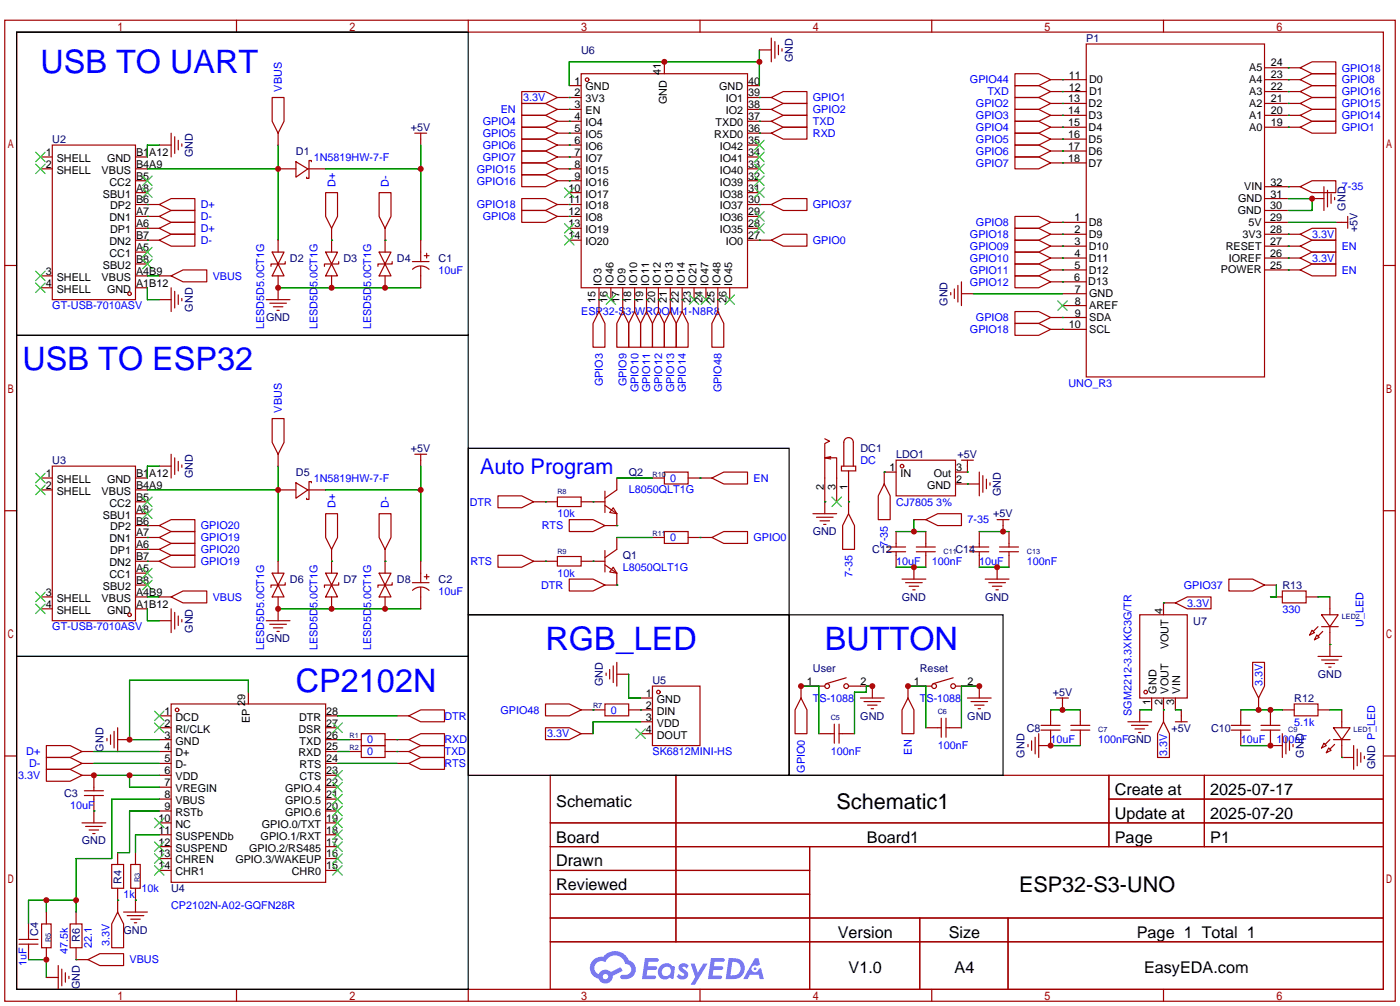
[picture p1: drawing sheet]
<svg xmlns="http://www.w3.org/2000/svg" width="299mm" height="215mm" viewBox="0 0 299 215" stroke-linecap="round" stroke-linejoin="round" font-family="sans-serif">
<g fill="none" stroke="#a10000" stroke-width=".25">
<path d="M1 4.3h297.2v209.6h-297.2zM3.6 6.9h292.1v204.4h-292.1zM50.5 4.3v2.6M100.1 4.3v2.6M149.6 4.3v2.6M199.1 4.3v2.6M248.7 4.3v2.6M1 56.7h2.6M295.7 56.7h2.5M1 109.1h2.6M295.7 109.1h2.5M1 161.5h2.6"/>
<path d="M117.6 165.6h178.1v45.7h-178.1zM117.6 175.8h178.1M144.5 165.6v35.6M237 165.6v15.2M237 170.7h58.7M257.4 165.6v15.2M295.7 161.5h2.5M117.6 180.8h178.1M117.6 185.9h55.4M117.6 196.1h178.1M117.6 191h55.4M173 180.8v30.5"/>
<path d="M196.6 196.1v15.2M215.4 196.1v15.2M50.5 211.3v2.6M100.1 211.3v2.6M117.6 201.2h178.1M149.6 211.3v2.6M199.1 211.3v2.6M248.7 211.3v2.6"/>
</g>
<g fill="#5487ff">
<path d="M145.3 206a1.3 1.3 0 0 1 1.9 .3l-.4 .6a.54 .54 0 0 0-.9-.2l.1 .2a1.34 1.34 0 0 1 .9 1.8 1.47 1.47 0 0 1-2.3-.1l.5-.6 .8 .5a.31 .31 0 0 0 .4-.3 .31 .31 0 0 0-.3-.4 1.12 1.12 0 0 1-.7-1.8z"/>
<path d="M147.6 205.8h.9l.6 2 1.2-2h.9l-2.7 4.6h-.9l1-1.7z"/>
<path d="M137.8 204.7h1.7a1.31 1.31 0 0 1 1.2 .2 .4 .4 0 0 1-.3 .6h-1.8l-.1 .9h1.6a.4 .4 0 0 1 .4 .4 .4 .4 0 0 1-.5 .4h-1.6l-.2 1.2h1.4a.46 .46 0 0 1 .5 0 .46 .46 0 0 1 .1 .5l-.4 .2h-2.6z"/>
<path d="M151.9 204.7h1.7a1.32 1.32 0 0 1 1.2 .2 .39 .39 0 0 1-.3 .6h-1.8l-.1 .9h1.6a.4 .4 0 0 1 .4 .4 .4 .4 0 0 1-.4 .4h-1.7l-.2 1.2h1.4a.46 .46 0 0 1 .5 0 .46 .46 0 0 1 .1 .5l-.4 .2h-2.6z"/>
<path d="M161.3 204.7h.8l.3 1.3-.6 .4a.75 .75 0 0 0-1.1 .3 .75 .75 0 0 0 .5 1 .75 .75 0 0 0 .9-.7l.5-.2 .6 2.3h-.8l-.3-.9h-1.8l-.5 .9h-1z"/>
<path d="M155.7 204.7l-.6 4.4h1.5a2.27 2.27 0 0 0 2.6-2.2 2.27 2.27 0 0 0-2.7-2.2zM156.5 205.4a1.5 1.5 0 0 1 1.8 1.6 1.5 1.5 0 0 1-1.9 1.4h-.3z"/>
<path d="M141.2 206.3a1.6 1.6 0 0 0-.3 2.3 1.6 1.6 0 0 0 2.3 .2l.7 .3 .3-2.4-.1-.3-.5-.1a1.58 1.58 0 0 0-2.4 0zM141.8 206.8a.98 .98 0 0 1 1.6 .4 .98 .98 0 0 1-1.1 1.3 .94 .94 0 0 1-.9-.7 .94 .94 0 0 1 .4-1z"/>
<path d="M126.8 205.1a2.37 2.37 0 0 0 1.1 4 1.54 1.54 0 0 0 1.8 1 1.54 1.54 0 0 0 1.2-1.6l2.2-1.1-.5-.8-2 1a1.57 1.57 0 0 0-2.7 .5 1.5 1.5 0 0 1-.7-2.1 1.5 1.5 0 0 1 2.2-.5 2.23 2.23 0 0 1 2.3-1.4 2.23 2.23 0 0 1 2 1.8 1.16 1.16 0 0 1 1.2 1.1 1.16 1.16 0 0 1-1.1 1.2h-.7a.47 .47 0 0 0-.5 .4 .47 .47 0 0 0 .4 .6 2.17 2.17 0 0 0 2.5-1 2.17 2.17 0 0 0-.3-2.7l-.8-.4a3.2 3.2 0 0 0-5.5-.7l-1.1 .1zM128.8 208.6a.6 .6 0 0 1 1.2 0 .6 .6 0 0 1-1.2 0z"/>
<circle cx="161.4" cy="206.9" r=".28"/>
</g>
<g fill="none" stroke="#a10000" stroke-width=".25">
<path d="M111.5 19.6h5.1l2.5 1.2-2.5 1.3h-5.1zM121.7 18.3h2.5M124.2 15.7h35.6v45.8h-35.6zM142 13.2v2.5M159.8 18.3h2.5M162.3 10.7h2.5M164.8 8.1v5.1M165.6 8.9v3.5M166.4 9.7v2M167.1 10.4v.5M216.9 15.7h5.1l2.5 1.3-2.5 1.3h-5.1zM216.9 18.3h5.1l2.5 1.3-2.5 1.2h-5.1z"/>
<path d="M224.5 17h7.7M224.5 19.6h7.7M232.2 9.4h38.1v71.1h-38.1zM270.3 17h7.6M270.3 19.6h7.6M270.3 14.5h7.6M277.9 14.5l2.5-1.3h5.1v2.5h-5.1zM277.9 17l2.5-1.3h5.1v2.6h-5.1zM277.9 19.6l2.5-1.3h5.1v2.5h-5.1zM8.6 36.1h2.6M8.6 33.5h2.6M11.2 31h17.8v33h-17.8z"/>
<path d="M29 36.1h2.5M29 33.5h2.5M29 38.6h2.5M34 31h2.6M36.6 28.4v5.1M37.3 29.2v3.6M38.1 30v2M38.9 30.7v.5M58.2 20.8h2.5v5.1l-1.3 2.5-1.2-2.5zM59.4 36.1h3.8M59.4 28.4v2.6M63.2 34.5l2.6 1.6-2.6 1.7z"/>
<path d="M65.8 36.1h3.8M66.5 34.5v-.2h-.5v3.8h-.5v-.3M88.6 28.4h2.6M89.9 28.4v2.6M111.5 22.1h5.1l2.5 1.3-2.5 1.2h-5.1zM111.5 34.8h5.1l2.5 1.3-2.5 1.2h-5.1zM111.5 37.3h5.1l2.5 1.3-2.5 1.3h-5.1zM111.5 32.3h5.1l2.5 1.2-2.5 1.3h-5.1zM111.5 29.7h5.1l2.5 1.3-2.5 1.3h-5.1zM111.5 27.2h5.1l2.5 1.2-2.5 1.3h-5.1zM111.5 24.6h5.1l2.5 1.3-2.5 1.3h-5.1zM119.1 36.1h5.1"/>
<path d="M119.1 33.5h5.1M119.1 38.6h5.1M119.1 31h5.1M119.1 28.4h5.1M119.1 20.8h5.1M119.1 23.4h5.1M119.1 25.9h5.1M159.8 36.1h2.5M159.8 33.5h2.5M159.8 38.6h2.5M159.8 31h2.5M159.8 28.4h5"/>
<path d="M159.8 20.8h5M159.8 23.4h5M159.8 25.9h5M164.8 25.9l2.6-1.3h5.1v2.6h-5.1zM164.8 28.4l2.6-1.2h5.1v2.5h-5.1zM164.8 20.8l2.6-1.2h5.1v2.5h-5.1zM164.8 23.4l2.6-1.3h5.1v2.5h-5.1zM216.9 20.8h5.1l2.5 1.3-2.5 1.3h-5.1zM216.9 23.4h5.1l2.5 1.2-2.5 1.3h-5.1zM216.9 25.9h5.1l2.5 1.3-2.5 1.2h-5.1zM216.9 28.4h5.1l2.5 1.3-2.5 1.3h-5.1zM216.9 31h5.1l2.5 1.3-2.5 1.2h-5.1z"/>
<path d="M216.9 33.5h5.1l2.5 1.3-2.5 1.3h-5.1zM224.5 22.1h7.7M224.5 24.6h7.7M224.5 27.2h7.7M224.5 29.7h7.7M224.5 32.3h7.7M224.5 34.8h7.7M270.3 22.1h7.6M270.3 24.6h7.6M270.3 27.2h7.6M270.3 39.9h7.6M277.9 22.1l2.5-1.3h5.1v2.6h-5.1z"/>
<path d="M277.9 24.6l2.5-1.2h5.1v2.5h-5.1zM277.9 27.2l2.5-1.3h5.1v2.5h-5.1zM277.9 39.9l2.5-1.3h5.1v2.5h-5.1zM283 39.9v5.1M8.6 58.9h2.6M29 58.9h2.5M29 41.1h2.5M29 43.7h5M29 46.2h5M29 48.8h5M29 51.3h5M29 53.8h2.5"/>
<path d="M29 56.4h2.5M34 43.7l2.6-1.3h5.1v2.6h-5.1zM34 48.8l2.6-1.3h5.1v2.5h-5.1zM34 46.2l2.6-1.2h5.1v2.5h-5.1zM34 51.3l2.6-1.3h5.1v2.6h-5.1zM34 58.9h2.6M36.6 58.9l2.5-1.2h5.1v2.5h-5.1zM58.2 53.8h2.5l-1.3 2.6zM59.4 56.4l1.3 2.5h-2.5zM59.4 51.3v2.5M59.4 58.9v5.1M61 55.9v.5h-3.1v.5"/>
<path d="M69.6 53.8h2.5l-1.2 2.6zM69.6 41.1h2.5v5.1l-1.2 2.6-1.3-2.6zM70.9 56.4l1.2 2.5h-2.5zM70.9 48.8v5M70.9 58.9v2.6M72.4 55.9v.5h-3.1v.5M81 53.8h2.6l-1.3 2.6zM81 41.1h2.6v5.1l-1.3 2.6-1.3-2.6zM82.3 56.4l1.3 2.5h-2.6zM82.3 48.8v5M82.3 58.9v2.6M83.8 55.9v.5h-3v.5"/>
<path d="M88.1 55.9h3.6M88.2 57.5a2.54 2.54 0 0 1 3.5 0M89.9 51.3v4.6M89.9 56.9v4.6M90.7 54.6h1M91.2 54.1v1M111.5 45h5.1l2.5 1.2-2.5 1.3h-5.1zM111.5 42.4h5.1l2.5 1.3-2.5 1.3h-5.1zM119.1 43.7h5.1M119.1 46.2h5.1M121.7 41.1h2.5M121.7 48.8h2.5"/>
<path d="M121.7 51.3h2.5M159.8 41.1h2.5M159.8 43.7h5M159.8 46.2h2.5M159.8 48.8h2.5M159.8 51.3h5M164.8 43.7l2.6-1.3h5.1v2.6h-5.1zM164.8 51.3l2.6-1.3h5.1v2.6h-5.1zM216.9 46.2h5.1l2.5 1.3-2.5 1.3h-5.1zM216.9 51.3h5.1l2.5 1.3-2.5 1.2h-5.1zM216.9 53.8h5.1l2.5 1.3-2.5 1.3h-5.1zM216.9 56.4h5.1l2.5 1.3-2.5 1.2h-5.1z"/>
<path d="M216.9 58.9h5.1l2.5 1.3-2.5 1.3h-5.1zM216.9 48.8h5.1l2.5 1.2-2.5 1.3h-5.1zM224.5 47.5h7.7M224.5 50h7.7M224.5 52.6h7.7M224.5 55.1h7.7M224.5 57.7h7.7M270.3 47.5h5M270.3 50h7.6M270.3 52.6h7.6M270.3 55.1h7.6M270.3 57.7h7.6"/>
<path d="M270.3 45h5M270.3 42.4h5M277.9 50l2.5-1.2h5.1v2.5h-5.1zM277.9 52.6l2.5-1.3h5.1v2.5h-5.1zM277.9 55.1l2.5-1.3h5.1v2.6h-5.1zM277.9 57.7l2.5-1.3h5.1v2.5h-5.1zM280.4 42.4h2.6M283.7 40.6v3.6M284.5 41.4v2M285.2 42.2v.5M285.5 47.5h2.5M288 46.2v2.6"/>
<path d="M8.6 61.5h2.6M29 61.5h2.5M34 64h2.6M36.6 61.5v5M37.3 62.2v3.6M38.1 63v2M38.9 63.8v.5M56.9 64h5.1M57.7 64.8h3.5M58.4 65.5h2.1M59.2 66.3h.5M128 66.5l1.3 2.6v5.1h-2.6v-5.1z"/>
<path d="M128 61.5v5M130.6 61.5v2.5M133.1 66.5l1.3 2.6v5.1h-2.6v-5.1zM133.1 61.5v5M135.6 66.5l1.3 2.6v5.1h-2.5v-5.1zM135.6 61.5v5M138.2 66.5l1.2 2.6v5.1h-2.5v-5.1zM138.2 61.5v5M140.7 66.5l1.3 2.6v5.1h-2.6v-5.1zM140.7 61.5v5M143.3 66.5l1.2 2.6v5.1h-2.5v-5.1zM143.3 61.5v5"/>
<path d="M145.8 66.5l1.3 2.6v5.1h-2.6v-5.1zM145.8 61.5v5M148.3 61.5v2.5M150.9 61.5v2.5M153.4 66.5l1.3 2.6v5.1h-2.6v-5.1zM153.4 61.5v5M156 61.5v2.5M203.2 62.5v.5M204 61.7v2.1M204.7 61v3.5M205.5 62.7h2.5M205.5 60.2v5.1"/>
<path d="M216.9 66.5h5.1l2.5 1.3-2.5 1.3h-5.1zM216.9 69.1h5.1l2.5 1.3-2.5 1.2h-5.1zM224.5 60.2h7.7M224.5 67.8h7.7M224.5 70.4h7.7M227.1 62.7h5.1M227.1 65.3h5.1M11.2 99.6h17.8v33h-17.8zM34 99.6h2.6M36.6 97v5.1M37.3 97.8v3.5M38.1 98.6v2"/>
<path d="M38.9 99.3v.5M58.2 89.4h2.5v5.1l-1.3 2.5-1.2-2.5zM59.4 97v2.6M88.6 97h2.6M89.9 97v2.6M176.3 93.7l1 .5-1 .5v15M176.3 97.8l1.2 .2M177.5 97.5l-1.2 .3h2.5v9.4M179.8 99.6h3.1v1h-3.1zM180.3 99.6v-5.1a1.02 1.02 0 0 1 1.1-1 1.02 1.02 0 0 1 1 1v5.1M191.5 98.3h12.7v7.6h-12.7zM205.5 98.3h2.5"/>
<path d="M206.8 98.3v2.5h-2.6M8.6 104.6h2.6M8.6 102.1h2.6M29 104.6h2.5M29 102.1h2.5M29 107.2h2.5M29 109.7h2.5M29 112.3h5M29 114.8h5M29 117.3h5M29 119.9h5M34 112.3l2.6-1.3h5.1v2.5h-5.1z"/>
<path d="M34 117.3l2.6-1.2h5.1v2.5h-5.1zM34 114.8l2.6-1.3h5.1v2.6h-5.1zM34 119.9l2.6-1.3h5.1v2.6h-5.1zM59.4 119.9v2.5M59.4 104.6h3.8M63.2 103.1l2.6 1.5-2.6 1.8zM65.8 104.6h3.8M66.5 103.1v-.2h-.5v3.8h-.5v-.3M69.6 109.7h2.5v5.1l-1.2 2.5-1.3-2.5zM70.9 117.3v5.1M81 109.7h2.6v5.1l-1.3 2.5-1.3-2.5zM82.3 117.3v5.1"/>
<path d="M89.9 119.9v4.6M106.4 105.9h5.1l2.5 1.3-2.5 1.3h-5.1zM106.4 118.6h5.1l2.5 1.3-2.5 1.3h-5.1zM114 107.2h5.1M114 119.9h5.1M119.1 106.2h5.1v2h-5.1zM119.1 118.9h5.1v2h-5.1zM121.7 111h5l2.6 1.3-2.6 1.2h-5zM124.2 107.2h5.1M124.2 119.9h5.1M129.3 104.9v4.6M129.3 117.6v4.6"/>
<path d="M129.3 107.9l2.5 1.8M131.1 108.5l.7 1.2-1.5-.2zM131.8 109.7v2.6h-2.5M131.8 102.1v2.5l-2.5 1.8M131.8 114.8v2.5l-2.5 1.8M139.4 102.1h2.6M139.4 114.8h2.6M142 100.8h5.1v2.6h-5.1zM142 113.5h5.1v2.6h-5.1zM147.1 102.1h5M147.1 114.8h5M152.1 102.1l2.6-1.3h5.1v2.6h-5.1z"/>
<path d="M152.1 114.8l2.6-1.3h5.1v2.6h-5.1zM173.7 109.7h5.1M174.5 110.5h3.6M175.3 111.3h2M176 112h.5M181.4 109.7l1.2 2.6v5h-2.5v-5zM181.4 100.6v9.1M189 103.4l1.2 2.5v5.1h-2.5v-5.1zM189.5 117.9h4M189.5 116.8h4M191.5 100.8h-2.5v2.6M191.5 113.5v3.3"/>
<path d="M191.5 117.9v3.3M195.3 111h2.6M195.8 117.9h4.1M195.8 116.8h4.1M197.9 111l2.5-1.3h5.1v2.6h-5.1zM197.9 113.5v3.3M197.9 117.9v3.3M204.2 103.4h5.1M207.3 117.9h4M207.3 116.8h4M209.3 100.8v5.1M209.3 113.5v3.3"/>
<path d="M209.3 117.9v3.3M210.1 101.6v3.6M210.8 102.4v2M211.6 103.1v.5M213.1 111h2.5M213.6 117.9h4.1M213.6 116.8h4.1M214.4 111v2.5M215.6 113.5v3.3M215.6 117.9v3.3M8.6 130h2.6M8.6 127.5h2.6"/>
<path d="M29 130h2.5M29 127.5h2.5M29 122.4h2.5M29 125h2.5M34 127.5h2.6M34 132.6h2.6M36.6 127.5l2.5-1.3h5.1v2.6h-5.1zM36.6 130v5.1M37.3 130.8v3.6M38.1 131.6v2M38.9 132.3v.5M56.9 132.6h5.1"/>
<path d="M57.7 133.3h3.5M58.2 122.4h2.5l-1.3 2.6zM58.4 134.1h2.1M59.2 134.9h.5M59.4 125l1.3 2.5h-2.5zM59.4 127.5v5.1M61 124.5v.5h-3.1v.5M69.6 122.4h2.5l-1.2 2.6zM70.9 125l1.2 2.5h-2.5zM70.9 127.5v2.5M72.4 124.5v.5h-3.1v.5M81 122.4h2.6l-1.3 2.6z"/>
<path d="M82.3 125l1.3 2.5h-2.6zM82.3 127.5v2.5M83.8 124.5v.5h-3v.5M88.1 124.5h3.6M88.2 126.1a2.54 2.54 0 0 1 3.5 0M89.9 125.5v4.5M90.7 123.2h1M91.2 122.7v1M121.7 123.7h5l2.6 1.3-2.6 1.2h-5zM129.3 120.6l2.5 1.8M131.1 121.2l.7 1.2-1.5-.2zM131.8 122.4v2.6h-2.5"/>
<path d="M192.8 123.7h5.1M193.5 124.5h3.6M194.3 125.2h2M195.1 126h.5M195.3 121.2v2.5M210.6 123.7h5M211.3 124.5h3.6M212.1 125.2h2M212.9 126h.5M213.1 121.2v2.5M243.6 131.3h10.1v17.8h-10.1zM251.2 128.8l2.5-1.3h5.1v2.5h-5.1z"/>
<path d="M251.2 128.8h-2.5v2.5M262.6 123.7h5.1l2.6 1.3-2.6 1.2h-5.1zM270.3 125h2.5M271.5 127.5h2.6M274.1 126.2h5v2.6h-5zM279.1 127.5h2.6M280.4 134.6l.5 .5-1 .5zM281.4 135.6l.5 .5-1 .6zM281.7 133.9l-1 1M282.4 131.3h3.6l-1.8 2.6zM282.4 133.9h3.6M282.7 134.9l-1 1"/>
<path d="M284.2 127.5v3.8M284.2 133.9v6.3M9.9 159.3h5.1l2.5 1.2-2.5 1.3h-5.1zM22.9 157.7v.5M23.6 157v2M24.4 156.2v3.6M25.1 158h2.6M25.1 155.4v5.1M34 152.9h2.6M34 155.4h2.6M34 158h2.6M36.6 150.4h33v38.1h-33z"/>
<path d="M53.1 147.8v2.6M69.6 152.9h2.5M69.6 155.4h2.5M69.6 158h2.5M74.7 158h2.5M77.2 156.7h5.1v2.6h-5.1zM77.2 159.3h5.1v2.5h-5.1zM82.3 158h5.1M84.8 152.9h2.6M87.4 152.9l2.5-1.3h5.1v2.6h-5.1zM87.4 158l2.5-1.3h5.1v2.6h-5.1zM116.6 155.4h5.1l2.5 1.3-2.5 1.3h-5.1z"/>
<path d="M116.6 150.4h5.1l2.5 1.2-2.5 1.3h-5.1zM124.2 151.6h5.1M124.2 156.7h2.5M129.3 150.4h5.1v2.5h-5.1zM129.5 143.8v.5M130.3 143v2M131.1 142.2v3.6M131.8 144h2.6M131.8 141.5v5.1M134.4 151.6h5M136.9 149.1h2.5M136.9 154.2h2.5"/>
<path d="M136.9 156.7h2.5M139.4 146.6h10.2v12.7h-10.2zM171.2 149.1l1.3 2.5v5.1h-2.6v-5.1zM175 156.7h3.3M176.3 146.6h-5.1v2.5M178.3 154.7v4.1M179.3 156.7h3.3M179.3 154.7v4.1M180.8 144.8l-4.3 1.2M181.4 146.6h5v2.5M183.9 149.1h5.1M184.7 149.9h3.5"/>
<path d="M185.4 150.6h2.1M186.2 151.4h.5M194.1 149.1l1.2 2.5v5.1h-2.5v-5.1zM197.9 155.4h3.3M199.1 146.6h-5v2.5M201.2 153.4v4.1M202.2 155.4h3.3M202.2 153.4v4.1M203.7 144.8l-4.3 1.2M204.2 146.6h5.1v2.5M206.8 149.1h5M207.5 149.9h3.6"/>
<path d="M208.3 150.6h2M209 151.4h.5M219.7 159v.5M220.5 158.2v2.1M221.2 157.5v3.5M222 156.7v5.1M222.5 156h4.1M222.5 154.9h4.1M224.5 151.6v3.3M224.5 156v3.3h-2.5M225.8 149.1h2.5M227.1 149.1v2.5"/>
<path d="M228.9 156h4M228.9 154.9h4M230.9 151.6v3.3M230.9 156v3.3M241 154.2h5.1M241.8 154.9h3.6M242.6 155.7h2M243.3 156.5h.5M243.6 151.6v2.6M246.1 149.1v2.5M248.7 154.2l1.2 2.5v5.1h-2.5v-5.1zM248.7 149.1v5.1"/>
<path d="M251.2 154.2h2.5M251.2 149.1v2.5M252.5 151.6v2.6M263.1 156h4.1M263.1 154.9h4.1M265.2 151.6v3.3M265.2 156v3.3M267.7 141.5h2.6v5.1l-1.3 2.5-1.3-2.5zM269 149.1v2.5M269.5 156h4.1M269.5 154.9h4.1M271.5 151.6v3.3"/>
<path d="M271.5 156v3.3h2.6M274.1 151.6h2.5M274.1 156.7v5.1M274.8 157.5v3.5M275.6 158.2v2.1M276.4 159v.5M276.6 150.4h5.1v2.5h-5.1zM281.7 151.6h2.5M281.7 140.2h5.1M282.4 141h3.6M283 158.8l.5 .5-1.1 .5zM283.2 141.7h2"/>
<path d="M284 159.8l.5 .5-1 .5zM284 142.5h.5M284.2 158l-1 1M285 155.4h3.5l-1.7 2.6zM285 158h3.5M285.2 159l-1 1M286.8 151.6v3.8M286.8 158v3.8h2.5M289.3 159.3v5M9.9 164.3h5.1l2.5 1.3-2.5 1.3h-5.1zM9.9 161.8h5.1l2.5 1.3-2.5 1.2h-5.1zM17.5 160.5h2.6"/>
<path d="M17.5 163.1h2.6M17.5 165.6h2.6v3.3M17.5 175.8h5.1M18 169.9h4.1M18 168.9h4.1M18.3 176.5h3.5M19 177.3h2.1M19.8 178.1h.5M20.1 169.9v5.9M34 160.5h2.6M34 163.1h2.6M34 165.6h2.6"/>
<path d="M34 168.1h2.6M34 170.7h2.6M34 173.2h2.6M34 175.8h2.6M34 178.3h2.6M69.6 160.5h2.5M69.6 163.1h2.5M69.6 165.6h2.5M69.6 168.1h2.5M69.6 170.7h2.5M69.6 173.2h2.5M69.6 175.8h2.5"/>
<path d="M69.6 178.3h2.5M74.7 160.5h2.5M82.3 160.5h5.1M84.8 163.1h2.6M87.4 163.1l2.5-1.3h5.1v2.5h-5.1zM87.4 160.5l2.5-1.2h5.1v2.5h-5.1zM290.1 160v3.6M290.8 160.8v2M291.6 161.5v.6M6.1 197.4v3.3M8.9 197.4h2v5h-2zM9.9 194.8v2.6"/>
<path d="M15 197.4h2.5v5h-2.5zM16.3 194.8v2.6M23.9 184.7h2.5v5h-2.5zM25.1 194.8l1.3 2.6v5h-2.5v-5zM25.1 182.1v2.6M25.1 189.7v5.1M26.4 194.8h5.1M27.2 195.6h3.5M27.9 184.7h2.1v5h-2.1zM27.9 196.3h2.1M28.7 197.1h.5M29 182.1v2.6"/>
<path d="M29 189.7v5.1M34 180.8h2.6M34 183.4h2.6M34 185.9h2.6M69.6 180.8h2.5M69.6 183.4h2.5M69.6 185.9h2.5M4.1 201.7h4M4.1 200.7h4M6.1 201.7v3.3M9.9 202.4v2.6M9.9 208.8h2.5"/>
<path d="M12.4 206.2v5.1M13.2 207v3.6M14 207.8v2M14.7 208.5v.5M16.3 202.4v2.6h2.5M18.8 205l2.5-1.3h5.1v2.5h-5.1z"/>
<circle cx="125.5" cy="17" r=".38"/>
<circle cx="27.7" cy="62.7" r=".38"/>
<circle cx="192.8" cy="99.6" r=".38"/>
<circle cx="27.7" cy="131.3" r=".38"/>
<circle cx="37.8" cy="151.6" r=".38"/>
<circle cx="140.7" cy="147.8" r=".38"/>
<circle cx="176.8" cy="146.6" r=".51"/>
<circle cx="180.8" cy="146.6" r=".51"/>
<circle cx="199.6" cy="146.6" r=".51"/>
<circle cx="203.7" cy="146.6" r=".51"/>
<circle cx="244.9" cy="147.8" r=".38"/>
</g>
<g fill="none" stroke="#3c3" stroke-width=".25">
<path d="M7.6 35.1l2.1 2M7.6 32.5l2.1 2M9.7 35.1l-2.1 2M9.7 32.5l-2.1 2M30.5 37.6l2 2M32.5 37.6l-2 2M161.3 37.6l2 2M161.3 35.1l2 2M161.3 32.5l2 2M161.3 30l2 2M163.3 37.6l-2 2M163.3 35.1l-2 2"/>
<path d="M163.3 32.5l-2 2M163.3 30l-2 2M7.6 57.9l2.1 2M9.7 57.9l-2.1 2M30.5 40.1l2 2.1M30.5 52.8l2 2.1M30.5 55.4l2 2M32.5 40.1l-2 2.1M32.5 52.8l-2 2.1M32.5 55.4l-2 2M120.6 40.1l2.1 2.1M120.6 47.8l2.1 2"/>
<path d="M120.6 50.3l2.1 2M122.7 40.1l-2.1 2.1M122.7 47.8l-2.1 2M122.7 50.3l-2.1 2M161.3 47.8l2 2M161.3 45.2l2 2M161.3 40.1l2 2.1M163.3 47.8l-2 2M163.3 45.2l-2 2M163.3 40.1l-2 2.1M7.6 60.5l2.1 2M9.7 60.5l-2.1 2"/>
<path d="M129.5 63l2.1 2M131.6 63l-2.1 2M147.3 63l2.1 2M149.4 63l-2.1 2M149.9 63l2 2M151.9 63l-2 2M154.9 63l2.1 2M157 63l-2.1 2M226.1 64.3l2 2M228.1 64.3l-2 2M7.6 103.6l2.1 2.1M7.6 101.1l2.1 2"/>
<path d="M9.7 103.6l-2.1 2.1M9.7 101.1l-2.1 2M30.5 106.2l2 2M30.5 108.7l2 2M32.5 106.2l-2 2M32.5 108.7l-2 2M177.8 106.2l2 2M179.8 106.2l-2 2M7.6 129l2.1 2.1M7.6 126.5l2.1 2M9.7 129l-2.1 2.1M9.7 126.5l-2.1 2"/>
<path d="M30.5 121.4l2 2M30.5 124l2 2M32.5 121.4l-2 2M32.5 124l-2 2M33 151.9l2.1 2M33 154.4l2.1 2.1M35.1 151.9l-2.1 2M35.1 154.4l-2.1 2.1M71.1 154.4l2.1 2.1M73.2 154.4l-2.1 2.1M135.9 155.7l2 2M137.9 155.7l-2 2"/>
<path d="M33 174.8l2.1 2M33 179.8l2.1 2.1M35.1 174.8l-2.1 2M35.1 179.8l-2.1 2.1M71.1 179.8l2.1 2.1M71.1 177.3l2.1 2M71.1 174.8l2.1 2M71.1 172.2l2.1 2M71.1 169.7l2.1 2M71.1 167.1l2.1 2.1M71.1 164.6l2.1 2M73.2 179.8l-2.1 2.1"/>
<path d="M73.2 177.3l-2.1 2M73.2 174.8l-2.1 2M73.2 172.2l-2.1 2M73.2 169.7l-2.1 2M73.2 167.1l-2.1 2.1M73.2 164.6l-2.1 2M33 182.4l2.1 2M33 184.9l2.1 2M35.1 182.4l-2.1 2M35.1 184.9l-2.1 2M71.1 184.9l2.1 2M71.1 182.4l2.1 2"/>
<path d="M73.2 184.9l-2.1 2M73.2 182.4l-2.1 2"/>
</g>
<g fill="none" stroke="#008700" stroke-width=".25">
<path d="M162.3 13.2h-40.6v5.1M162.3 10.7v7.6M227.1 17h.1M227.1 19.6h.1M275.3 14.5h.1M275.3 17h.1M275.3 19.6h.1M31.5 36.1h27.9M34 31h-2.5v2.5M59.4 31v20.3M69.6 36.1h20.3M89.9 31v20.3"/>
<path d="M121.7 23.4h.1M121.7 20.8h.1M121.7 36.1h.1M121.7 38.6h.1M121.7 33.5h.1M121.7 31h.1M121.7 28.4h.1M121.7 25.9h.1M162.3 25.9h.1M162.3 28.4h.1M162.3 20.8h.1M162.3 23.4h.1"/>
<path d="M227.1 22.1h.1M227.1 24.6h.1M227.1 27.2h.1M227.1 29.7h.1M227.1 32.3h.1M227.1 34.8h.1M275.3 22.1h.1M275.3 24.6h.1M275.3 27.2h.1M275.3 39.9h.1M31.5 43.7h.1M31.5 48.8h.1"/>
<path d="M31.5 46.2h.1M31.5 51.3h.1M31.5 58.9h2.5M70.9 51.3h.1M82.3 51.3h.1M121.7 46.2h.1M121.7 43.7h.1M162.3 43.7h.1M162.3 51.3h.1M227.1 47.5h.1M227.1 52.6h.1M227.1 55.1h.1"/>
<path d="M227.1 57.7h.1M227.1 50h.1M275.3 50h.1M275.3 52.6h.1M275.3 55.1h.1M275.3 57.7h.1M275.3 42.4h5.1v2.6h-5.1M275.3 47.5h10.2M31.5 61.5v2.5h2.5M59.4 61.5h30.5M128 64h.1M133.1 64h.1"/>
<path d="M135.6 64h.1M138.2 64h.1M140.7 64h.1M143.3 64h.1M145.8 64h.1M153.4 64h.1M208 62.7h19.1M227.1 60.2h.1M227.1 67.8h.1M227.1 70.4h.1M34 99.6h-2.5v2.5M59.4 99.6v20.3"/>
<path d="M89.9 99.6v20.3M31.5 112.3h.1M31.5 117.3h.1M31.5 114.8h.1M31.5 119.9h.1M31.5 104.6h27.9M69.6 104.6h20.3M70.9 119.9h.1M82.3 119.9h.1M116.6 107.2h.1M116.6 119.9h.1M126.7 107.2h.1"/>
<path d="M126.7 119.9h.1M131.8 112.3h.1M131.8 102.1h7.6M131.8 114.8h7.6M149.6 102.1h.1M149.6 114.8h.1M176.3 107.2h.1M181.4 107.2h.1M189 100.8h.1M191.5 113.5h6.4M195.3 111v2.5M206.8 103.4h.1"/>
<path d="M206.8 100.8h.1M209.3 113.5h6.3M31.5 130v2.6h2.5M31.5 127.5h2.5M59.4 130h30.5M131.8 125h.1M191.5 121.2h6.4M209.3 121.2h6.3M248.7 128.8h.1M272.8 125v2.5h-1.3M281.7 127.5h2.5M284.2 137.7h.1"/>
<path d="M53.1 147.8v-2.5h-25.4v12.7h6.3M72.1 152.9h12.7M72.1 158h2.6M84.8 158h.1M126.7 151.6h.1M134.4 144v5.1h2.5M136.9 151.6h.1M136.9 154.2h-10.2v2.5M171.2 146.6h3.8v10.1M186.4 146.6h-1.2v1.2h-2.6v8.9M194.1 146.6h3.8v8.8M209.3 146.6h-3.8v8.8"/>
<path d="M224.5 159.3h6.4M224.5 151.6h6.4M243.6 151.6h2.5M248.7 151.6h.1M251.2 151.6h1.3M265.2 159.3h6.3M265.2 151.6h8.9M284.2 151.6h2.6M20.1 173.2h.1M20.1 163.1h13.9M20.1 160.5h13.9M20.1 165.6h13.9"/>
<path d="M27.7 165.6v2.5h6.3M34 173.2h-6.3v8.9h-2.6M34 178.3h-5v3.8M34 170.7h-10.1v12.7h-7.6v11.4M72.1 163.1h12.7M72.1 160.5h2.6M84.8 160.5h.1M286.8 161.8h.1M9.9 192.3v2.5M16.3 192.3h-10.2v5.1M25.1 192.3h.1M29 192.3h.1"/>
<path d="M6.1 205h3.8v3.8M16.3 205h.1"/>
</g>
<path d="M3.6 6.9h96.5v64.7h-96.5zM3.6 71.6h96.5v68.6h-96.5zM100.1 95.8h68.6v35.5h-68.6zM100.1 131.3h68.6v34.3h-68.6zM168.7 131.3h45.7v34.3h-45.7zM3.6 140.2h96.5v71.1h-96.5z" fill="none" stroke="#000" stroke-width=".25"/>
<g fill="#c00">
<circle cx="59.4" cy="36.1" r=".63"/>
<circle cx="89.9" cy="36.1" r=".63"/>
<circle cx="59.4" cy="61.5" r=".63"/>
<circle cx="70.9" cy="61.5" r=".63"/>
<circle cx="82.3" cy="61.5" r=".63"/>
<circle cx="59.4" cy="104.6" r=".63"/>
<circle cx="89.9" cy="104.6" r=".63"/>
<circle cx="59.4" cy="130" r=".63"/>
<circle cx="70.9" cy="130" r=".63"/>
<circle cx="82.3" cy="130" r=".63"/>
<circle cx="27.7" cy="158" r=".63"/>
<circle cx="27.7" cy="165.6" r=".63"/>
<circle cx="20.1" cy="165.6" r=".63"/>
<circle cx="16.3" cy="192.3" r=".63"/>
<circle cx="9.9" cy="192.3" r=".63"/>
<circle cx="9.9" cy="205" r=".63"/>
<circle cx="142" cy="13.2" r=".63"/>
<circle cx="162.3" cy="13.2" r=".63"/>
<circle cx="186.4" cy="146.6" r=".63"/>
<circle cx="171.2" cy="146.6" r=".63"/>
<circle cx="194.1" cy="146.6" r=".63"/>
<circle cx="209.3" cy="146.6" r=".63"/>
<circle cx="224.5" cy="159.3" r=".63"/>
<circle cx="271.5" cy="159.3" r=".63"/>
<circle cx="227.1" cy="151.6" r=".63"/>
<circle cx="271.5" cy="151.6" r=".63"/>
<circle cx="269" cy="151.6" r=".63"/>
<circle cx="280.4" cy="42.4" r=".63"/>
<circle cx="213.1" cy="121.2" r=".63"/>
<circle cx="195.3" cy="121.2" r=".63"/>
<circle cx="195.3" cy="113.5" r=".63"/>
<circle cx="214.4" cy="113.5" r=".63"/>
</g>
<g font-size="6.9" fill="#00f">
<text x="8.6" y="15.6">USB TO UART</text>
<text x="4.8" y="79.1">USB TO ESP32</text>
<text x="116.6" y="138.8">RGB_LED</text>
<text x="176.3" y="138.8">BUTTON</text>
<text x="63.2" y="147.7">CP2102N</text>
</g>
<text font-size="4.6" fill="#00f" x="102.6" y="101.2">Auto Program</text>
<g font-size="4.6">
<text x="178.8" y="172.7">Schematic1</text>
<text x="217.8" y="190.5">ESP32-S3-UNO</text>
</g>
<g font-size="3.5">
<text x="118.9" y="172.4">Schematic</text>
<text x="238.3" y="169.8">Create at</text>
<text x="258.7" y="169.8">2025-07-17</text>
<text x="118.9" y="180">Board</text>
<text x="185.3" y="180">Board1</text>
<text x="238.3" y="174.9">Update at</text>
<text x="238.3" y="180">Page</text>
<text x="258.7" y="174.9">2025-07-20</text>
<text x="258.7" y="180">P1</text>
<text x="118.9" y="185.1">Drawn</text>
<text x="118.9" y="190.1">Reviewed</text>
<text x="179.1" y="200.3">Version</text>
<text x="202.8" y="200.3">Size</text>
<text x="243" y="200.3">Page 1 Total 1</text>
<text x="181.4" y="207.9">V1.0</text>
<text x="204" y="207.9">A4</text>
<text x="244.5" y="207.9">EasyEDA.com</text>
</g>
<g font-size="2.3" fill="#000080">
<text x="124.2" y="11.5">U6</text>
<text x="232.2" y="8.9">P1</text>
<text x="169.5" y="13.2" transform="rotate(-90 169.5 13.2)">GND</text>
<text x="87.8" y="28">+5V</text>
<text x="11.2" y="30.5">U2</text>
<text x="41.2" y="33.6" transform="rotate(-90 41.2 33.6)">GND</text>
<text x="63.2" y="33.1">D1</text>
<text x="287.6" y="45" transform="rotate(-90 287.6 45)">GND</text>
<text x="290.1" y="49.6" transform="rotate(-90 290.1 49.6)">+5V</text>
<text x="62" y="55.9">D2</text>
<text x="73.4" y="55.9">D3</text>
<text x="84.8" y="55.9">D4</text>
<text x="93.7" y="55.9">C1</text>
<text x="202.5" y="65.3" transform="rotate(-90 202.5 65.3)">GND</text>
<text x="41.2" y="66.6" transform="rotate(-90 41.2 66.6)">GND</text>
<text x="56.9" y="68.6">GND</text>
<text x="11.2" y="99.1">U3</text>
<text x="63.2" y="101.6">D5</text>
<text x="87.8" y="96.6">+5V</text>
<text x="134.4" y="101.6">Q2</text>
<text x="183.9" y="96.6">DC1</text>
<text x="191.5" y="97.8">LDO1</text>
<text x="204.7" y="97.8">+5V</text>
<text x="41.2" y="102.1" transform="rotate(-90 41.2 102.1)">GND</text>
<text x="213.9" y="105.9" transform="rotate(-90 213.9 105.9)">GND</text>
<text x="212.3" y="110.5">+5V</text>
<text x="133.1" y="119.4">Q1</text>
<text x="173.7" y="114.3">GND</text>
<text x="186.4" y="118.2">C12</text>
<text x="204.2" y="118.2">C14</text>
<text x="62" y="124.5">D6</text>
<text x="73.4" y="124.5">D7</text>
<text x="84.8" y="124.5">D8</text>
<text x="93.7" y="124.5">C2</text>
<text x="274.1" y="125.8">R13</text>
<text x="192.8" y="128.3">GND</text>
<text x="210.5" y="128.3">GND</text>
<text x="41.2" y="135.2" transform="rotate(-90 41.2 135.2)">GND</text>
<text x="56.9" y="137.2">GND</text>
<text x="255" y="133.4">U7</text>
<text x="173.7" y="143.6">User</text>
<text x="196.6" y="143.6">Reset</text>
<text x="128.8" y="146.6" transform="rotate(-90 128.8 146.6)">GND</text>
<text x="139.4" y="146.1">U5</text>
<text x="225" y="148.6">+5V</text>
<text x="276.6" y="149.9">R12</text>
<text x="281.7" y="144.8">GND</text>
<text x="183.9" y="153.7">GND</text>
<text x="206.7" y="153.7">GND</text>
<text x="22.1" y="160.6" transform="rotate(-90 22.1 160.6)">GND</text>
<text x="219" y="161.8" transform="rotate(-90 219 161.8)">GND</text>
<text x="219.5" y="156.3">C8</text>
<text x="250.4" y="156.3">+5V</text>
<text x="258.8" y="156.3">C10</text>
<text x="278.7" y="161.8" transform="rotate(-90 278.7 161.8)">GND</text>
<text x="293.9" y="164.4" transform="rotate(-90 293.9 164.4)">GND P_LED</text>
<text x="13.7" y="170.2">C3</text>
<text x="17.5" y="180.4">GND</text>
<text x="26" y="188.9" transform="rotate(-90 26 188.9)">R4</text>
<text x="36.6" y="190.5">U4</text>
<text x="8.2" y="199.9" transform="rotate(-90 8.2 199.9)">C4</text>
<text x="17.1" y="201.2" transform="rotate(-90 17.1 201.2)">R6</text>
<text x="26.4" y="199.4">GND</text>
<text x="17.1" y="211.4" transform="rotate(-90 17.1 211.4)">GND</text>
</g>
<g font-size="2.3">
<text x="141.3" y="16.1" transform="rotate(-90 141.3 16.1)">41</text>
<text x="228.4" y="16.8">11</text>
<text x="232.8" y="17.8">D0</text>
<text x="267" y="17.8">A4</text>
<text x="267" y="15.2">A5</text>
<text x="271.6" y="16.7">23</text>
<text x="271.6" y="14.2">24</text>
<text x="122.8" y="18.1">1</text>
<text x="122.8" y="20.6">2</text>
<text x="122.8" y="23.1">3</text>
<text x="125.1" y="19.3">GND</text>
<text x="125.1" y="21.9">3V3</text>
<text x="142.5" y="22.3" transform="rotate(-90 142.5 22.3)">GND</text>
<text x="153.7" y="19.3">GND</text>
<text x="155.1" y="21.9">IO1</text>
<text x="159.9" y="23.1">38</text>
<text x="159.9" y="20.6">39</text>
<text x="159.9" y="18.1">40</text>
<text x="228.3" y="21.9">13</text>
<text x="228.4" y="19.3">12</text>
<text x="232.7" y="22.9">D2</text>
<text x="232.8" y="20.4">D1</text>
<text x="267" y="22.8">A2</text>
<text x="267" y="20.3">A3</text>
<text x="271.6" y="21.8">21</text>
<text x="271.6" y="19.3">22</text>
<text x="122.8" y="25.7">4</text>
<text x="122.8" y="28.2">5</text>
<text x="125.1" y="24.4">EN</text>
<text x="125.1" y="26.9">IO4</text>
<text x="125.1" y="29.5">IO5</text>
<text x="152.7" y="29.5">RXD0</text>
<text x="152.9" y="26.9">TXD0</text>
<text x="155.1" y="24.4">IO2</text>
<text x="159.9" y="28.2">36</text>
<text x="159.9" y="25.7">37</text>
<text x="228.3" y="24.4">14</text>
<text x="228.3" y="26.9">15</text>
<text x="228.3" y="29.5">16</text>
<text x="232.7" y="25.4">D3</text>
<text x="232.7" y="28">D4</text>
<text x="267" y="27.9">A0</text>
<text x="267" y="25.4">A1</text>
<text x="271.6" y="26.9">19</text>
<text x="271.6" y="24.4">20</text>
<text x="9.8" y="35.8">2</text>
<text x="9.8" y="33.3">1</text>
<text x="12.1" y="34.6">SHELL</text>
<text x="22.9" y="34.6">GND</text>
<text x="29.1" y="33.3">B1A12</text>
<text x="29.1" y="35.8">B4A9</text>
<text x="122.8" y="30.8">6</text>
<text x="122.8" y="33.3">7</text>
<text x="122.8" y="35.8">8</text>
<text x="125.1" y="32">IO6</text>
<text x="125.1" y="34.6">IO7</text>
<text x="153.8" y="34.6">IO41</text>
<text x="153.8" y="32">IO42</text>
<text x="159.9" y="35.8">33</text>
<text x="159.9" y="33.3">34</text>
<text x="159.9" y="30.8">35</text>
<text x="228.3" y="32">17</text>
<text x="228.3" y="34.6">18</text>
<text x="232.7" y="30.5">D5</text>
<text x="232.7" y="33">D6</text>
<text x="232.7" y="35.6">D7</text>
<text x="12.1" y="37.1">SHELL</text>
<text x="21.7" y="37.1">VBUS</text>
<text x="23.4" y="39.6">CC2</text>
<text x="29.1" y="38.4">B5</text>
<text x="29.1" y="40.9">A8</text>
<text x="121.5" y="40.9">10</text>
<text x="122.8" y="38.4">9</text>
<text x="125.1" y="37.1">IO15</text>
<text x="125.1" y="39.6">IO16</text>
<text x="153.8" y="39.6">IO39</text>
<text x="153.8" y="37.1">IO40</text>
<text x="159.9" y="40.9">31</text>
<text x="159.9" y="38.4">32</text>
<text x="265.9" y="40.7">VIN</text>
<text x="271.5" y="39.6">32</text>
<text x="22" y="42.2">SBU1</text>
<text x="23.4" y="47.3">DN1</text>
<text x="23.5" y="44.7">DP2</text>
<text x="29.1" y="43.5">B6</text>
<text x="29.1" y="46">A7</text>
<text x="121.5" y="43.5">11</text>
<text x="121.5" y="46">12</text>
<text x="125.1" y="42.2">IO17</text>
<text x="125.1" y="44.7">IO18</text>
<text x="125.1" y="47.3">IO8</text>
<text x="153.8" y="47.3">IO36</text>
<text x="153.8" y="44.7">IO37</text>
<text x="153.8" y="42.2">IO38</text>
<text x="159.9" y="46">29</text>
<text x="159.9" y="43.5">30</text>
<text x="229.6" y="47.3">1</text>
<text x="264.5" y="45.7">GND</text>
<text x="264.6" y="43.2">GND</text>
<text x="271.4" y="47.2">29</text>
<text x="271.4" y="44.7">30</text>
<text x="271.5" y="42.2">31</text>
<text x="23.4" y="52.3">DN2</text>
<text x="23.5" y="49.8">DP1</text>
<text x="29.1" y="48.5">A6</text>
<text x="29.1" y="51.1">B7</text>
<text x="29.1" y="53.6">A5</text>
<text x="121.5" y="48.5">13</text>
<text x="121.5" y="51.1">14</text>
<text x="125.1" y="49.8">IO19</text>
<text x="125.1" y="52.3">IO20</text>
<text x="153.8" y="49.8">IO35</text>
<text x="155.1" y="52.3">IO0</text>
<text x="159.9" y="51.1">27</text>
<text x="159.9" y="48.5">28</text>
<text x="229.6" y="49.8">2</text>
<text x="229.6" y="52.4">3</text>
<text x="232.7" y="48.3">D8</text>
<text x="232.7" y="50.8">D9</text>
<text x="232.7" y="53.4">D10</text>
<text x="262" y="53.3">RESET</text>
<text x="265.6" y="50.8">3V3</text>
<text x="266.8" y="48.2">5V</text>
<text x="271.4" y="52.3">27</text>
<text x="271.4" y="49.8">28</text>
<text x="9.8" y="58.7">3</text>
<text x="12.1" y="60">SHELL</text>
<text x="21.7" y="60">VBUS</text>
<text x="22" y="57.4">SBU2</text>
<text x="23.4" y="54.9">CC1</text>
<text x="29.1" y="56.2">B8</text>
<text x="29.1" y="58.7">A4B9</text>
<text x="229.5" y="59.9">6</text>
<text x="229.6" y="54.9">4</text>
<text x="229.6" y="57.5">5</text>
<text x="232.7" y="55.9">D11</text>
<text x="232.7" y="58.5">D12</text>
<text x="260.9" y="58.4">POWER</text>
<text x="262.6" y="55.9">IOREF</text>
<text x="271.4" y="57.4">25</text>
<text x="271.4" y="54.9">26</text>
<text x="9.8" y="61.2">4</text>
<text x="12.1" y="62.5">SHELL</text>
<text x="22.9" y="62.5">GND</text>
<text x="29.1" y="61.2">A1B12</text>
<text x="127.3" y="64.7" transform="rotate(-90 127.3 64.7)">15</text>
<text x="128.6" y="61" transform="rotate(-90 128.6 61)">IO3</text>
<text x="129.8" y="64.7" transform="rotate(-90 129.8 64.7)">16</text>
<text x="131.1" y="61" transform="rotate(-90 131.1 61)">IO46</text>
<text x="132.4" y="64.7" transform="rotate(-90 132.4 64.7)">17</text>
<text x="133.6" y="61" transform="rotate(-90 133.6 61)">IO9</text>
<text x="134.9" y="64.7" transform="rotate(-90 134.9 64.7)">18</text>
<text x="136.2" y="61" transform="rotate(-90 136.2 61)">IO10</text>
<text x="137.5" y="64.7" transform="rotate(-90 137.5 64.7)">19</text>
<text x="138.7" y="61" transform="rotate(-90 138.7 61)">IO11</text>
<text x="140" y="64.7" transform="rotate(-90 140 64.7)">20</text>
<text x="141.3" y="61" transform="rotate(-90 141.3 61)">IO12</text>
<text x="142.5" y="64.7" transform="rotate(-90 142.5 64.7)">21</text>
<text x="143.8" y="61" transform="rotate(-90 143.8 61)">IO13</text>
<text x="145.1" y="64.7" transform="rotate(-90 145.1 64.7)">22</text>
<text x="146.3" y="61" transform="rotate(-90 146.3 61)">IO14</text>
<text x="147.6" y="64.7" transform="rotate(-90 147.6 64.7)">23</text>
<text x="148.9" y="61" transform="rotate(-90 148.9 61)">IO21</text>
<text x="150.2" y="64.7" transform="rotate(-90 150.2 64.7)">24</text>
<text x="151.4" y="61" transform="rotate(-90 151.4 61)">IO47</text>
<text x="152.7" y="64.7" transform="rotate(-90 152.7 64.7)">25</text>
<text x="154" y="61" transform="rotate(-90 154 61)">IO48</text>
<text x="155.2" y="64.7" transform="rotate(-90 155.2 64.7)">26</text>
<text x="156.5" y="61" transform="rotate(-90 156.5 61)">IO45</text>
<text x="229.7" y="62.5">7</text>
<text x="229.7" y="65.1">8</text>
<text x="232.6" y="60.9">D13</text>
<text x="232.8" y="63.5">GND</text>
<text x="228.4" y="70.1">10</text>
<text x="229.7" y="67.6">9</text>
<text x="232.8" y="66.1">AREF</text>
<text x="232.8" y="68.6">SDA</text>
<text x="232.8" y="71.2">SCL</text>
<text x="9.8" y="101.9">1</text>
<text x="29.1" y="101.9">B1A12</text>
<text x="190.1" y="100.6">1</text>
<text x="192.5" y="101.9">IN</text>
<text x="199.6" y="101.9">Out</text>
<text x="204.3" y="100.6">3</text>
<text x="9.8" y="104.4">2</text>
<text x="12.1" y="105.7">SHELL</text>
<text x="12.1" y="103.1">SHELL</text>
<text x="21.7" y="105.7">VBUS</text>
<text x="22.9" y="103.1">GND</text>
<text x="29.1" y="104.4">B4A9</text>
<text x="29.1" y="107">B5</text>
<text x="176" y="104.7" transform="rotate(-90 176 104.7)">2</text>
<text x="178.6" y="104.7" transform="rotate(-90 178.6 104.7)">3</text>
<text x="181.1" y="104.7" transform="rotate(-90 181.1 104.7)">1</text>
<text x="198.1" y="104.4">GND</text>
<text x="204.3" y="103.1">2</text>
<text x="22" y="110.8">SBU1</text>
<text x="23.4" y="108.2">CC2</text>
<text x="23.5" y="113.3">DP2</text>
<text x="29.1" y="109.5">A8</text>
<text x="29.1" y="112">B6</text>
<text x="23.4" y="115.8">DN1</text>
<text x="23.5" y="118.4">DP1</text>
<text x="29.1" y="114.6">A7</text>
<text x="29.1" y="117.1">A6</text>
<text x="29.1" y="119.7">B7</text>
<text x="23.4" y="120.9">DN2</text>
<text x="23.4" y="123.5">CC1</text>
<text x="29.1" y="122.2">A5</text>
<text x="29.1" y="124.7">B8</text>
<text x="9.8" y="129.8">4</text>
<text x="9.8" y="127.3">3</text>
<text x="12.1" y="131.1">SHELL</text>
<text x="12.1" y="128.5">SHELL</text>
<text x="21.7" y="128.5">VBUS</text>
<text x="22" y="126">SBU2</text>
<text x="22.9" y="131.1">GND</text>
<text x="29.1" y="127.3">A4B9</text>
<text x="29.1" y="129.8">A1B12</text>
<text x="248.4" y="131.2" transform="rotate(-90 248.4 131.2)">4</text>
<text x="249.7" y="138.7" transform="rotate(-90 249.7 138.7)">VOUT</text>
<text x="138" y="148.9">1</text>
<text x="172.5" y="146.3">1</text>
<text x="183.9" y="146.3">2</text>
<text x="195.3" y="146.3">1</text>
<text x="206.8" y="146.3">2</text>
<text x="247.2" y="148.2" transform="rotate(-90 247.2 148.2)">GND</text>
<text x="249.7" y="148.2" transform="rotate(-90 249.7 148.2)">VOUT</text>
<text x="252.2" y="148.2" transform="rotate(-90 252.2 148.2)">VIN</text>
<text x="35.2" y="152.7">1</text>
<text x="35.2" y="155.2">2</text>
<text x="37.5" y="153.9">DCD</text>
<text x="52.4" y="150.9" transform="rotate(-90 52.4 150.9)">29</text>
<text x="53.4" y="154.4" transform="rotate(-90 53.4 154.4)">EP</text>
<text x="63.9" y="153.9">DTR</text>
<text x="69.7" y="155.2">27</text>
<text x="69.7" y="152.7">28</text>
<text x="138" y="151.4">2</text>
<text x="138" y="153.9">3</text>
<text x="140.4" y="150.1">GND</text>
<text x="140.4" y="152.7">DIN</text>
<text x="140.4" y="155.2">VDD</text>
<text x="245.9" y="150.5" transform="rotate(-90 245.9 150.5)">1</text>
<text x="248.4" y="150.5" transform="rotate(-90 248.4 150.5)">2</text>
<text x="251" y="150.5" transform="rotate(-90 251 150.5)">3</text>
<text x="35.2" y="157.8">3</text>
<text x="35.2" y="160.3">4</text>
<text x="37.5" y="156.5">RI/CLK</text>
<text x="37.5" y="159">GND</text>
<text x="37.5" y="161.6">D+</text>
<text x="63.8" y="161.6">RXD</text>
<text x="63.8" y="156.5">DSR</text>
<text x="64" y="159">TXD</text>
<text x="69.7" y="160.3">25</text>
<text x="69.7" y="157.8">26</text>
<text x="138" y="156.5">4</text>
<text x="140.4" y="157.8">DOUT</text>
<text x="35.2" y="162.8">5</text>
<text x="35.2" y="165.4">6</text>
<text x="35.2" y="167.9">7</text>
<text x="37.5" y="164.1">D-</text>
<text x="37.5" y="166.6">VDD</text>
<text x="64" y="166.6">CTS</text>
<text x="64" y="164.1">RTS</text>
<text x="69.7" y="167.9">22</text>
<text x="69.7" y="165.4">23</text>
<text x="69.7" y="162.8">24</text>
<text x="35.2" y="170.5">8</text>
<text x="35.2" y="173">9</text>
<text x="37.5" y="169.2">VREGIN</text>
<text x="37.5" y="171.7">VBUS</text>
<text x="61" y="171.7">GPIO.5</text>
<text x="61" y="169.2">GPIO.4</text>
<text x="69.7" y="173">20</text>
<text x="69.7" y="170.5">21</text>
<text x="33.9" y="175.5">10</text>
<text x="33.9" y="178.1">11</text>
<text x="37.5" y="174.3">RSTb</text>
<text x="37.5" y="176.8">NC</text>
<text x="37.5" y="179.3">SUSPENDb</text>
<text x="55.7" y="179.3">GPIO.1/RXT</text>
<text x="56" y="176.8">GPIO.0/TXT</text>
<text x="61" y="174.3">GPIO.6</text>
<text x="69.7" y="178.1">18</text>
<text x="69.7" y="175.5">19</text>
<text x="33.9" y="180.6">12</text>
<text x="33.9" y="183.2">13</text>
<text x="33.9" y="185.7">14</text>
<text x="37.5" y="181.9">SUSPEND</text>
<text x="37.5" y="184.4">CHREN</text>
<text x="50.3" y="184.4">GPIO.3/WAKEUP</text>
<text x="53.3" y="181.9">GPIO.2/RS485</text>
<text x="69.7" y="185.7">15</text>
<text x="69.7" y="183.2">16</text>
<text x="69.7" y="180.6">17</text>
<text x="37.5" y="187">CHR1</text>
<text x="62.4" y="187">CHR0</text>
</g>
<g font-size="2.3" fill="#00f">
<text x="207.3" y="17.8">GPIO44</text>
<text x="286.8" y="15.3">GPIO18</text>
<text x="286.8" y="17.8">GPIO8</text>
<text x="60.2" y="19.6" transform="rotate(-90 60.2 19.6)">VBUS</text>
<text x="111.8" y="21.6">3.3V</text>
<text x="173.7" y="21.6">GPIO1</text>
<text x="208.6" y="22.9">GPIO2</text>
<text x="211" y="20.4">TXD</text>
<text x="286.8" y="20.4">GPIO16</text>
<text x="286.8" y="22.9">GPIO15</text>
<text x="103.2" y="29.3">GPIO5</text>
<text x="103.2" y="26.7">GPIO4</text>
<text x="107" y="24.2">EN</text>
<text x="173.7" y="26.7">TXD</text>
<text x="173.7" y="29.3">RXD</text>
<text x="173.7" y="24.2">GPIO2</text>
<text x="208.6" y="25.4">GPIO3</text>
<text x="208.6" y="28">GPIO4</text>
<text x="286.8" y="25.4">GPIO14</text>
<text x="286.8" y="28">GPIO1</text>
<text x="67.1" y="34.3">1N5819HW-7-F</text>
<text x="103.2" y="34.3">GPIO7</text>
<text x="103.2" y="31.8">GPIO6</text>
<text x="208.6" y="30.5">GPIO5</text>
<text x="208.6" y="33.1">GPIO6</text>
<text x="208.6" y="35.6">GPIO7</text>
<text x="71.7" y="39.9" transform="rotate(-90 71.7 39.9)">D+</text>
<text x="83.1" y="39.9" transform="rotate(-90 83.1 39.9)">D-</text>
<text x="101.9" y="36.9">GPIO15</text>
<text x="101.9" y="39.4">GPIO16</text>
<text x="286.8" y="40.7">7-35</text>
<text x="42.9" y="44.5">D+</text>
<text x="42.9" y="47">D-</text>
<text x="101.9" y="44.5">GPIO18</text>
<text x="103.2" y="47">GPIO8</text>
<text x="173.7" y="44.5">GPIO37</text>
<text x="42.9" y="49.6">D+</text>
<text x="42.9" y="52.1">D-</text>
<text x="173.7" y="52.1">GPIO0</text>
<text x="207.3" y="53.4">GPIO09</text>
<text x="207.3" y="50.8">GPIO18</text>
<text x="208.6" y="48.3">GPIO8</text>
<text x="280.4" y="50.8">3.3V</text>
<text x="286.8" y="53.4">EN</text>
<text x="45.5" y="59.7">VBUS</text>
<text x="93.7" y="58.5">10uF</text>
<text x="207.3" y="55.9">GPIO10</text>
<text x="207.3" y="58.5">GPIO11</text>
<text x="280.4" y="55.9">3.3V</text>
<text x="286.8" y="58.5">EN</text>
<text x="207.3" y="61">GPIO12</text>
<text x="11.2" y="66.1">GT-USB-7010ASV</text>
<text x="56.4" y="70.4" transform="rotate(-90 56.4 70.4)">LESD5D5.0CT1G</text>
<text x="67.9" y="70.4" transform="rotate(-90 67.9 70.4)">LESD5D5.0CT1G</text>
<text x="79.3" y="70.4" transform="rotate(-90 79.3 70.4)">LESD5D5.0CT1G</text>
<text x="124.2" y="67.4">ESP32-S3-WROOM-1-N8R8</text>
<text x="207.3" y="71.2">GPIO18</text>
<text x="208.6" y="68.6">GPIO8</text>
<text x="128.8" y="82.5" transform="rotate(-90 128.8 82.5)">GPIO3</text>
<text x="133.9" y="82.5" transform="rotate(-90 133.9 82.5)">GPIO9</text>
<text x="136.4" y="83.8" transform="rotate(-90 136.4 83.8)">GPIO10</text>
<text x="139" y="83.8" transform="rotate(-90 139 83.8)">GPIO11</text>
<text x="141.5" y="83.8" transform="rotate(-90 141.5 83.8)">GPIO12</text>
<text x="144.1" y="83.8" transform="rotate(-90 144.1 83.8)">GPIO13</text>
<text x="146.6" y="83.8" transform="rotate(-90 146.6 83.8)">GPIO14</text>
<text x="154.2" y="83.8" transform="rotate(-90 154.2 83.8)">GPIO48</text>
<text x="228.3" y="82.6">UNO_R3</text>
<text x="60.2" y="88.1" transform="rotate(-90 60.2 88.1)">VBUS</text>
<text x="183.9" y="99.1">DC</text>
<text x="67.1" y="102.9">1N5819HW-7-F</text>
<text x="100.4" y="108">DTR</text>
<text x="134.4" y="105.2">L8050QLT1G</text>
<text x="143.3" y="102.9">0</text>
<text x="161" y="102.9">EN</text>
<text x="191.5" y="108">CJ7805 3%</text>
<text x="42.9" y="113.1">GPIO20</text>
<text x="71.7" y="108.5" transform="rotate(-90 71.7 108.5)">D+</text>
<text x="83.1" y="108.5" transform="rotate(-90 83.1 108.5)">D-</text>
<text x="115.8" y="113.1">RTS</text>
<text x="119.1" y="110.5">10k</text>
<text x="206.8" y="111.8">7-35</text>
<text x="42.9" y="118.2">GPIO20</text>
<text x="42.9" y="115.6">GPIO19</text>
<text x="143.3" y="115.6">0</text>
<text x="161" y="115.6">GPIO0</text>
<text x="189.8" y="116.9" transform="rotate(-90 189.8 116.9)">7-35</text>
<text x="42.9" y="120.7">GPIO19</text>
<text x="100.5" y="120.7">RTS</text>
<text x="115.7" y="125.8">DTR</text>
<text x="119.1" y="123.2">10k</text>
<text x="133.1" y="122">L8050QLT1G</text>
<text x="182.2" y="123.2" transform="rotate(-90 182.2 123.2)">7-35</text>
<text x="191.5" y="120.7">10uF</text>
<text x="199.1" y="120.7">100nF</text>
<text x="209.3" y="120.7">10uF</text>
<text x="219.5" y="120.7">100nF</text>
<text x="253" y="125.8">GPIO37</text>
<text x="45.5" y="128.3">VBUS</text>
<text x="93.7" y="127">10uF</text>
<text x="253.7" y="129.6">3.3V</text>
<text x="274.1" y="130.9">330</text>
<text x="11.2" y="134.7">GT-USB-7010ASV</text>
<text x="291.4" y="133.9" transform="rotate(-90 291.4 133.9)">U_LED</text>
<text x="56.4" y="138.9" transform="rotate(-90 56.4 138.9)">LESD5D5.0CT1G</text>
<text x="67.9" y="138.9" transform="rotate(-90 67.9 138.9)">LESD5D5.0CT1G</text>
<text x="79.3" y="138.9" transform="rotate(-90 79.3 138.9)">LESD5D5.0CT1G</text>
<text x="173.7" y="149.9">TS-1088</text>
<text x="196.6" y="149.9">TS-1088</text>
<text x="269.8" y="146.6" transform="rotate(-90 269.8 146.6)">3.3V</text>
<text x="95" y="153.7">DTR</text>
<text x="107" y="152.4">GPIO48</text>
<text x="130.6" y="152.4">0</text>
<text x="241.9" y="152.9" transform="rotate(-90 241.9 152.9)">SGM2212-3.3XKC3G/TR</text>
<text x="276.6" y="155">5.1k</text>
<text x="5.6" y="161.3">D+</text>
<text x="78.5" y="158.8">0</text>
<text x="78.5" y="161.3">0</text>
<text x="95" y="158.8">RXD</text>
<text x="95" y="161.3">TXD</text>
<text x="116.9" y="157.5">3.3V</text>
<text x="139.4" y="161.3">SK6812MINI-HS</text>
<text x="177.5" y="161.3">100nF</text>
<text x="194.9" y="161.2" transform="rotate(-90 194.9 161.2)">EN</text>
<text x="200.4" y="160.1">100nF</text>
<text x="224.5" y="158.8">10uF</text>
<text x="234.7" y="158.8">100nFGND</text>
<text x="249.5" y="161.5" transform="rotate(-90 249.5 161.5)">3.3V</text>
<text x="265.2" y="158.8">10uF</text>
<text x="272.8" y="158.8">100nF</text>
<text x="3.9" y="166.4">3.3V</text>
<text x="6.2" y="163.9">D-</text>
<text x="95" y="163.9">RTS</text>
<text x="172" y="165" transform="rotate(-90 172 165)">GPIO0</text>
<text x="15" y="172.8">10uF</text>
<text x="26.4" y="191.8">1k</text>
<text x="30.2" y="190.5">10k</text>
<text x="36.6" y="194.1">CP2102N-A02-GQFN28R</text>
<text x="14.5" y="203.7" transform="rotate(-90 14.5 203.7)">47.5k</text>
<text x="19.6" y="202.4" transform="rotate(-90 19.6 202.4)">22.1</text>
<text x="23.4" y="202.1" transform="rotate(-90 23.4 202.1)">3.3V</text>
<text x="5.6" y="206.2" transform="rotate(-90 5.6 206.2)">1uF</text>
<text x="27.7" y="205.8">VBUS</text>
</g>
<g font-size="1.6" fill="#000080">
<text x="139.4" y="101.8">R10</text>
<text x="119.1" y="105.6">R8</text>
<text x="119.1" y="118.3">R9</text>
<text x="139.4" y="114.5">R11</text>
<text x="201.7" y="118.3">C11</text>
<text x="219.5" y="118.3">C13</text>
<text x="286.8" y="132.3">LED2</text>
<text x="126.7" y="151.3">R7</text>
<text x="177.5" y="153.9">C5</text>
<text x="200.4" y="152.6">C6</text>
<text x="74.7" y="157.7">R1</text>
<text x="74.7" y="160.2">R2</text>
<text x="234.7" y="156.4">C7</text>
<text x="275.3" y="156.4">C9</text>
<text x="289.3" y="156.4">LED1</text>
<text x="29.9" y="188.5" transform="rotate(-90 29.9 188.5)">R3</text>
<text x="10.9" y="201.2" transform="rotate(-90 10.9 201.2)">R5</text>
</g>
</svg>
